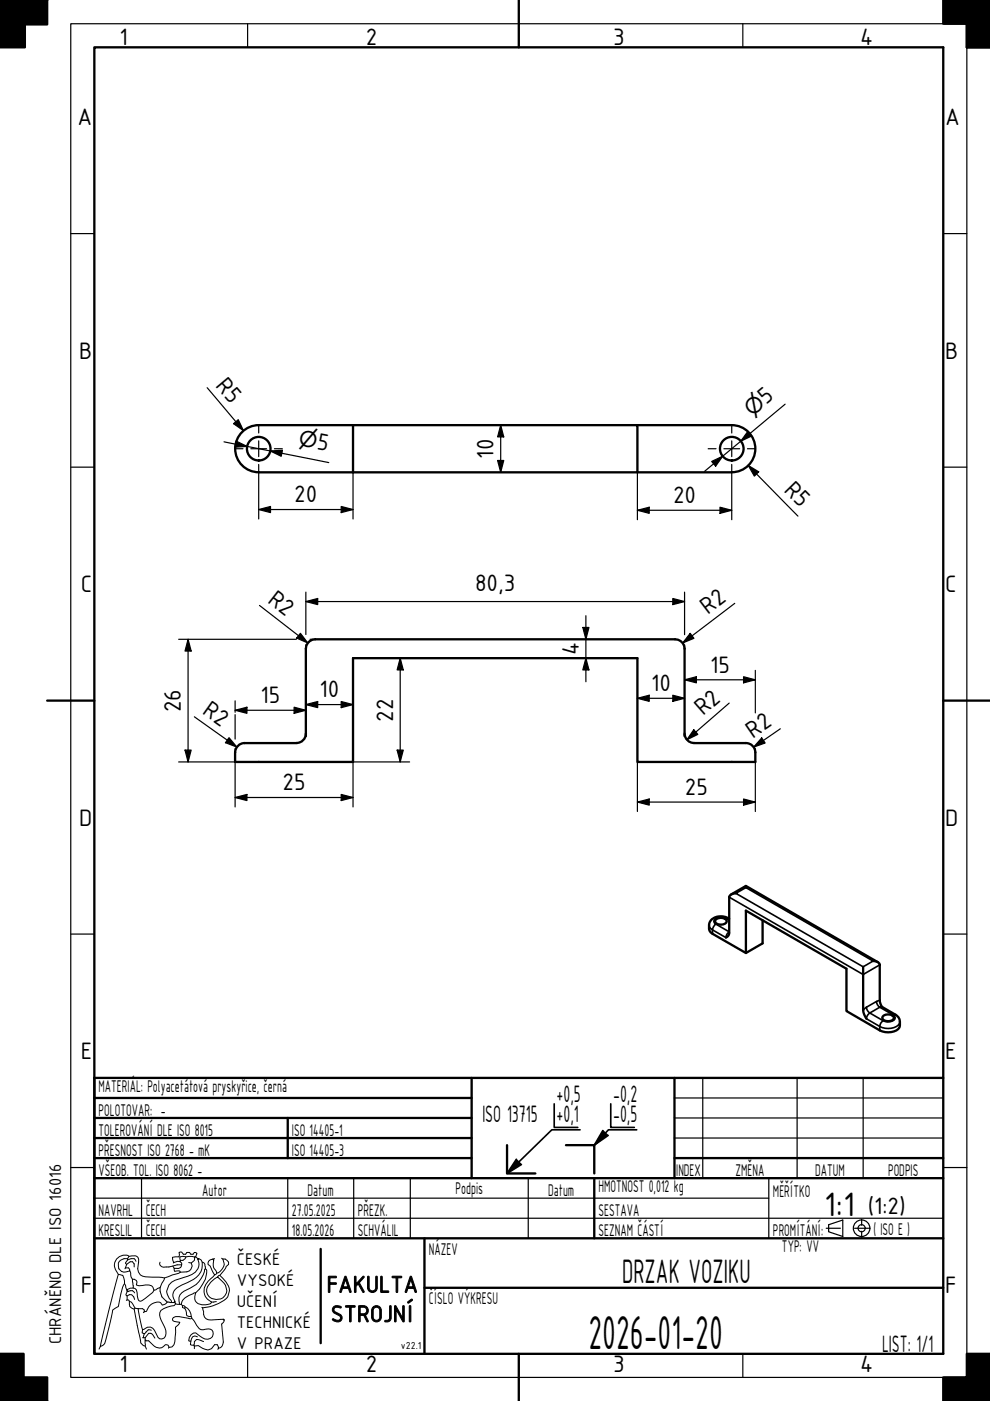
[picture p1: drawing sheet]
<svg xmlns="http://www.w3.org/2000/svg" width="210mm" height="297mm" viewBox="0 0 210 297" stroke-linecap="round" stroke-linejoin="round" font-family="sans-serif">
<!-- layer: Viditelna silna -->
<g fill="none" stroke="#000" stroke-width=".49">
<path d="M0 0h10zM5.3 0v10h-5.3v-10v5.2h10v-5.2M205 5v5h5h-5v-10h5h-10v5h10M74.9 90.1h60.2v10h-60.2M74.9 90.1h-20a5 5 0 0 0-5 5 5 5 0 0 0 5 5h20M74.9 90.1v10M135.1 90.1h20.1a5 5 0 0 1 4.9 5 5 5 0 0 1-4.9 5h-20.1M64.8 155.5a1.99 1.99 0 0 1-1.9 2h-11.1a1.99 1.99 0 0 0-1.9 2M64.8 156.1v-18.6a2 2 0 0 1 2-2h76.3a2 2 0 0 1 2 2v18.6M145.2 155.5a1.99 1.99 0 0 0 2 2h10.9a1.99 1.99 0 0 1 2 2v2h-25v-22h-60.2v22h-25.1v-2M151.7 195a1.56 1.56 0 0 1 2.4 .3 1.46 1.46 0 0 1-2.5 0zM154.6 194.8a2.84 2.84 0 0 0-4.2 1 1.89 1.89 0 0 0 .7 2.2l7 4.1v-9l21.4 12.3v9l7 4.1a3.4 3.4 0 0 0 4.2-.7 2.13 2.13 0 0 0-.8-2.7l-2.9-1.6-.3-.7-.2-.7v-7.5a1.17 1.17 0 0 0-1.4-.8"/>
<path d="M155 189.6l3.1-1.8 28 16.2M156 189.4a1.35 1.35 0 0 0-1.4 .8v7.6a1.07 1.07 0 0 1-.7 1M158.1 187.8v.4M161.7 195.1v4.9l-3.6 2.1M183 205v9.2l.2 .9 .5 .9M187.2 215.5a1.55 1.55 0 0 1 2.3 .3 1.43 1.43 0 0 1-2.4 0zM20 237h80M20 232.8h80M61 237v8.5M100 228.5v21.3M20 245.5h80M20 241.3h80"/>
<path d="M107.5 242.8v6h6M120 242.8h6v6M143 245.5h57M0 292h10v5h-10zM0 287h5v10h-5M210 287h-5v5h-5v5h10"/>
<circle cx="54.9" cy="95.1" r="2.5"/>
<circle cx="155.2" cy="95.1" r="2.5"/>
</g>
<g fill="none" stroke="#000" stroke-width=".35">
<path d="M151.8 195.9l2.8 1.7a1.56 1.56 0 0 0-.7 1.2l-2.8-1.6v.8M153.9 194.7a2.01 2.01 0 0 0-2.5 .4l.1 .6 .3 .2-.5 .6-.2 .7-.4-.3-.4-.8M153.9 194.7l.7 .4M154.4 194.7h-.5M154.6 190.2l28.4 16.4 3.5-2M156 189.4l2.1-1.2 27 15.6-2.1 1.2zM183.7 213.6a1.53 1.53 0 0 0 .7 1.2M183.7 213.6l-.7 .6M184.4 214.8a1.53 1.53 0 0 0-.7 1.2l2.8 1.6M184.4 214.8l2.1-1.2 2.9 1.6M184.4 214.8l2.8 1.6M185.8 212.3l-2.1 1.3"/>
<path d="M186.5 212.1l-.7 .2a1.04 1.04 0 0 0 1.2 1.2M186.5 217.6v.9M187.2 216.4a1.53 1.53 0 0 0-.7 1.2M189.9 215.1l-.5 .1 .4 .5a1.64 1.64 0 0 1-2.6 .7M190.8 216.6a2.21 2.21 0 0 1-2.5 1.5l-1.2-.2-.6-.3M117.5 234v5h5M123 239.5h-6l-9.5 9.3M127.8 239.7l-1.8 3.1M129.5 234v5h5M135 239.5h-6l-3 3.3 2.9-2.1M109.5 245.8l-2 3 3.1-1.9"/>
</g>
<g fill="#000">
<path d="M0 -.1h5.3v10.1h-5.3z" fill-rule="evenodd"/>
<path d="M0 -.1h10v5.3h-10z" fill-rule="evenodd"/>
<path d="M200 0h10v10h-5v-5h-5z" fill-rule="evenodd"/>
<path d="M0 287h5v10h-5z" fill-rule="evenodd"/>
<path d="M0 292h10v5h-10z" fill-rule="evenodd"/>
<path d="M200 292h5v-5h5v10h-10z" fill-rule="evenodd"/>
</g>
<!-- layer: Viditelna tenka -->
<path d="M109.5 245.8l1.1 1.1-3.1 1.9zM127.8 239.7l1.1 1-2.9 2.1z" fill="#000"/>
<g fill="none" stroke="#000" stroke-width=".25">
<path d="M15 5h190v287h-190zM52.5 5v5M157.5 5v5M15 49.5h5M200 49.5h5M15 99h5M200 99h5M15 198h5M200 198h5M127.8 239.7l1.1 1M149 228.5v21.3M169 228.5v21.3"/>
<path d="M183 228.5v21.3M15 247.5h5M20 254h143M87 249.8v12.7M109.5 245.8l1.1 1.1M200 247.5h5M52.5 287v5M157.5 287v5"/>
</g>
<!-- layer: Ramecek -->
<path d="M20 10h180v277h-180zM110 0v10M10 148.5h10M200 148.5h10M110 287v10" fill="none" stroke="#000" stroke-width=".49"/>
<!-- layer: LEV CVUT -->
<g fill="none" stroke="#000" stroke-width=".21">
<path d="M25.1 270.2l-2 7.7-1.8 7.6a1.38 1.38 0 0 0 1.1-1.3l1.5-6.4 1.2-.8 .2-1.1a7.8 7.8 0 0 1 1.1-3.7M26.4 272.2l.5 1.3M26.6 268.8l-.1 .2M26.9 268.1l.7-.6h.5l.3 .5v.6M27 273.7l.1 .1M27 273.7v.1h.1M27 273.8l-.3 .7 .1 .2 .2 .1 .4-.3h.5l.5 .5 .1 .5M27 274.8v.8l-.2 .1M27 275.6h.3l.1 .3 .5 .2 .7 1.3 .7 .1M27.1 267.1l.7-.2h.6l.4 .5M27.1 267.1v-.2a1.5 1.5 0 0 0-2 1.6 1.5 1.5 0 0 0 2.4 1l-.3-.7h-.6M27.1 267.1l-.5 .7 .3 .3-.3 .7"/>
<path d="M27.1 273.8l1-.1 .4 .4M27.3 266.4l-.2 .5M27.4 275.9a1.19 1.19 0 0 0 1 1.7l.2-.2M27.5 269.5l.3 1.3 .3 .4M28.1 271.2h.3l.5 .3 .2 .3-.2 .6 .6 .2a4.9 4.9 0 0 1 2.6 0l.5 1 1.3-.6M28.1 271.2l.2 1.9h-.7l-.7 .4 .1 .2M28.3 273.1l.6 .4 .4 2.1a.52 .52 0 0 0 .9 .1l2.1-1.6 .3-.5M28.4 277.6l1.4 6.6a1.15 1.15 0 0 0 1 1.2l.3 .6M29.3 277.5h.9l.4 .3v.3M30.6 278.1l-.2 .2M33.9 273a2.75 2.75 0 0 0 1.4 2.9l.1 .2M33.9 267.6l-.1 .3a.79 .79 0 0 0 .8 .8 7 7 0 0 0 3-.5h.9"/>
<path d="M34.9 271l-1 2M35.4 276.1l-.4 .4-.6 .2-.3-.5a2.43 2.43 0 0 0-3 1.8l-.5 .1M36.4 276.2h.5M36.6 268.4l.3 .5M36.8 267.7l.9-.3 .5 .1 .3 .3v.4M36.8 267.7l-.1 .1M36.9 276.2h.3v.2l.8 .1M37.1 276v.1M37.2 276.4l-.3 .4a5.8 5.8 0 0 0-2.8 1 2.01 2.01 0 0 0 .1 2.2 4.3 4.3 0 0 1 .9 3.2l-.3 .5-.5 .2-.5-.1-.3-.3a3.3 3.3 0 0 0-1.6-2.1h-.6l-1.1 .5-.9-4.4M38 276.5h.4M38.2 267.2l-.1-.7 .7-.1 2.5 .1-.1 .7-.6 .6M38.2 269.7l-3.3 1.3-4.1-.3a1.62 1.62 0 0 1-1.6-1.7l.2-1.4-.1-1a1.61 1.61 0 0 0-2-.2l-.1-.1a2.16 2.16 0 0 0-2.3 .5 2.16 2.16 0 0 0-.4 2.3l.6 1.1 .9 .2 .4 1.2v.6"/>
<path d="M38.2 267.2v.3M38.4 276.5l.3 .3M38.5 268.2l-.2 .5-.4 .2h-1l.1 .7 1-.2 .2 .3M38.7 276.8l.4 .1a2.62 2.62 0 0 1 1.5 2.2l-1-.1-.1-.3a1.3 1.3 0 0 0-.8-1.5zM39.3 277.1l-.1 .3M39.4 266.5l-.1 .4-.5 .3h-.6M40 267.7l.6 .1a1.29 1.29 0 0 1-1 1.9h-1.4M40.6 279.1l.1 .4 .3 .3a5.3 5.3 0 0 0 1.6 2.1h.6a1.52 1.52 0 0 1 1.9 .4 1.34 1.34 0 0 1-.6 1.5 1.34 1.34 0 0 1-1.6-.2l-1.4-1a1.55 1.55 0 0 0-1.5 1.7l.5 .1 .3-1 .5-.2 .6 .2M40.7 279.5l-.5 .1a4.9 4.9 0 0 0-3.4-.2l-.2 .3v.3l1.5 .4-.3 .5-.6 .5-.1 2.2a2.38 2.38 0 0 1-.6 2l-.7 .1a.56 .56 0 0 0-.7-.6 1.66 1.66 0 0 1-2.8-.1l-.8-.7h-.7v-.7h-.6M41.3 266.5h.2M41.5 274.1l-.6 .2a3.2 3.2 0 0 0-2.5 2.2M41.5 266.5l.3-.8-.3-.1-.3-.1-.3 .4h-.4l-.3-.4h-.6l-.2 .4h-.5l-.4-.4h-.3h-.2v1l-1.4 .1 .2 1.1"/>
<path d="M41.5 274.1a1.62 1.62 0 0 0 1.3 2.5h.8a1.11 1.11 0 0 0 1.2-.5M41.5 266.5l.5 .4M42 267a2.32 2.32 0 0 1-1.3 3.2l-3.6 1.2a2.52 2.52 0 0 0-.8 4.4l.1 .4-1-.1M42.1 266.9h-.1v.1M42.1 266.9l.5 .2 .3 .5 .4 .2 .2 1.2M42.1 266.9l-.1 .1M42.8 277.2l.2 .1M42.9 267.6a3.5 3.5 0 0 1-1.9 3.7l-1.2 .6a4.3 4.3 0 0 0-3 2.1 2.11 2.11 0 0 0 .3 2l-.2 .2M43 277.3l.2 .7a1.43 1.43 0 0 0 1.6 1.9l2.6-.2 .1 .2-.1-.2M43.5 269a.73 .73 0 0 1 .3 .9 7.5 7.5 0 0 1-2.3 4.2M43.5 269l-.1 .2a5.2 5.2 0 0 1-3.1 3.9 2.68 2.68 0 0 0-2.3 2.8v.6M44.2 267.4l.9-.5 .2 .3a2.16 2.16 0 0 0 .6 2.4l.1 .3-.5 .4-.9-1.9-.5-.3z"/>
<path d="M45.3 266.9v.1M45.5 266.9h-.4M45.5 270.3l-.3 .4a3.4 3.4 0 0 0-1.6 4.2l.4 .5 .8 .7M45.9 276l-1.1 .1M46.6 270.4a5.3 5.3 0 0 1 2.1 3.3 3.1 3.1 0 0 1-2.3 2.7 9.3 9.3 0 0 1-3.4 .9M47 266.8l.3 .1M47.3 266.9h.4l.3 .2a.75 .75 0 0 1 .2 1.2l-.3 .2-.3 .8-1.5 1.5a3.9 3.9 0 0 0-2.3 3 2.15 2.15 0 0 0 3.4 1.4 2.15 2.15 0 0 0-.2-3.6l-.9-.8M47.3 266.9a2.09 2.09 0 0 1-1.3 3M47.5 279.9l-.1 .5-.4 .3 .4 3.8a1.22 1.22 0 0 1-1.1 1.3l-.2-.7h-.6l-.7 .8-.7 .3-1.1-.3-.9-.6-.9 .1M21.3 285.5l-.3 .5M30.2 281.9l-.1 .7 .5 .2 .8-.9 .7 .1M30.6 282.8l-.2 .8"/>
<path d="M30.8 283.6l.7-.9h.5l.8 1M30.8 284.1l.2 .2M30.8 284.3v1.1M35.8 285.7l-.1 .1M40.5 284.4l-.1 .7 .7 .1M41.1 285.2l.1 .2M41.2 285.4v.5M43.2 284.5l-1.5-.5-.5 .5-.1 .7M46.3 285.8l-.2 .2"/>
</g>
<!-- layer: Osa -->
<g fill="none" stroke="#000" stroke-width=".25">
<path d="M49.8 95.1h1.7M53.2 95.1h3.3M54.8 90.1v1.7M54.8 93.5v3.3M54.8 98.5v1.6M58.2 95.1h1.6M150.1 95.1h1.7M153.5 95.1h3.3M155.1 90.1v1.7M155.1 93.5v3.3M155.1 98.5v1.6M158.5 95.1h1.6"/>
<path d="M182.7 258.5v1.3M175.2 260.4h3M181.2 260.4h3M182.7 261.1v1.2"/>
</g>
<!-- layer: Viditelna silna -->
<g fill="none" stroke="#000" stroke-width=".25">
<path d="M143 237h57M143 232.8h57M143 241.3h57M178.7 258.7v3.5l-3-1v-1.5"/>
<circle cx="182.7" cy="260.4" r="1.75"/>
<circle cx="182.7" cy="260.4" r=".75"/>
</g>
<path d="M20 258.3h180M30 249.8v12.7M61 249.8v12.7M75 249.8v12.7M112 249.8v12.7M163 249.8v12.7M178.7 258.7l-3 1" fill="none" stroke="#000" stroke-width=".25"/>
<!-- layer: LEV CVUT -->
<path d="M68 264.8v20" fill="none" stroke="#000" stroke-width=".49"/>
<path d="M143 228.5v21.3M200 228.5h-180v58.5M20 249.8h180M126 249.8v12.7M20 262.5h180M90 273h110M90 262.5v24.5" fill="none" stroke="#000" stroke-width=".49"/>
<g fill="none" stroke="#000" stroke-width=".25">
<path d="M43.9 82.2l7.7 9.1M47.5 93.7l9.8 1.9M49.5 89.8l1-.8 1.1 2.3zM50.1 93.5l2.3 1.1-2.6 .2zM57.3 95.6l2.6-.1-.3 1.2zM57.3 95.6l12.4 2.5M57.3 95.6l2.5 .5M105.5 97.6h1.3l-.6 2.5zM106.2 90.1l.6 2.5h-1.3zM106.2 90.1v10M150.9 97.8l2.3-1.1-1.5 2.1zM158.6 91.4l.8 1-2.3 1.1z"/>
<path d="M158.7 98.7l2.2 1.3-1 1zM158.7 98.7l10.5 10.7M159 91.9l-9.6 8M166.5 85.7l-9.4 7.8M54.8 108l2.6-.6v1.3zM54.8 108h20.1M54.8 100.1v9.9M72.3 107.4l2.6 .6-2.6 .7zM74.9 100.1v9.9M135.1 108.2l2.6-.7v1.3zM135.1 100.1v10.1M135.1 108.2h20"/>
<path d="M152.7 107.5l2.4 .7-2.4 .6zM155.1 100.1v10.1M37.9 135.5h24.9M39.9 135.5l.6 2.5h-1.3zM39.9 135.5v26M55 128.4l10.3 7.9M63.7 134.3l1.6 2-2.4-1zM64.8 127.5l2.6-.6v1.3zM64.8 127.5h80.3M64.8 125.5v9M64.8 136.7v.8M65.7 135.5h1.1"/>
<path d="M74.9 139.5h12M84.9 139.5l.6 2.5h-1.3zM84.9 139.5v22M123.6 133h1.3l-.7 2.5zM124.2 139.5l.7 2.5h-1.3zM124.2 130.5v14M142.7 126.9l2.4 .6-2.4 .7zM145.1 125.5v9.1M145.1 136.7v.8M146.3 134.3l.8 1-2.4 1zM155.8 127.9l-11.1 8.4M39.2 159h1.3l-.6 2.5z"/>
<path d="M41.2 152l9 6.4M48.6 156.4l1.6 2-2.4-.9zM49.8 150.6l2.6-.7v1.3zM49.8 148.6v2.4M49.8 151.5v5.2M49.8 158.7v.8M49.8 150.6h15M62.4 149.9l2.4 .7-2.4 .6zM64.8 149.4l2.6-.7v1.3zM64.8 149.4h10.1M72.3 148.7l2.6 .7-2.6 .6zM84.2 159h1.3l-.6 2.5z"/>
<path d="M135.1 148.1l2.6-.7v1.3zM135.1 148.1h10M142.7 147.4l2.4 .7-2.4 .6zM145.1 144.1l2.6-.6v1.3zM145.1 144.1h15M147.1 154.7l.9 1-2.4 1.1zM154.6 149.1l-9 7.7M157.7 143.5l2.4 .6-2.4 .7zM160.1 142.1v9M160.1 158.7v.8M161.5 156.4l.7 1.1-2.4 .9zM165.4 154.5l-5.6 3.9"/>
<path d="M37.9 161.5h16.9M49.8 169.1l2.6-.7v1.3zM49.8 169.1h25.1M49.8 161.5v9.6M72.3 168.4l2.6 .7-2.6 .6zM86.9 161.5h-12v9.6M135.1 170.1l2.6-.7v1.3zM135.1 170.1h25M135.1 161.5v10.6M157.7 169.4l2.4 .7-2.4 .6zM160.1 161.5v10.6"/>
</g>
<g fill="#000">
<path d="M49.5 89.8l1-.8 1.1 2.3zM50.1 93.5l2.3 1.1-2.6 .2zM57.3 95.6l2.6-.1-.3 1.2zM105.5 97.6h1.3l-.6 2.5zM106.2 90.1l.6 2.5h-1.3zM150.9 97.8l2.3-1.1-1.5 2.1zM158.6 91.4l.8 1-2.3 1.1zM54.8 108l2.6-.6v1.3zM72.3 107.4l2.6 .6-2.6 .7zM135.1 108.2l2.6-.7v1.3zM152.7 107.5l2.4 .7-2.4 .6zM158.7 98.7l2.2 1.3-1 1z"/>
<path d="M39.9 135.5l.6 2.5h-1.3zM63.7 134.3l1.6 2-2.4-1zM64.8 127.5l2.6-.6v1.3zM123.6 133h1.3l-.7 2.5zM142.7 126.9l2.4 .6-2.4 .7zM146.3 134.3l.8 1-2.4 1zM39.2 159h1.3l-.6 2.5zM48.6 156.4l1.6 2-2.4-.9zM49.8 150.6l2.6-.7v1.3zM62.4 149.9l2.4 .7-2.4 .6zM64.8 149.4l2.6-.7v1.3zM72.3 148.7l2.6 .7-2.6 .6z"/>
<path d="M84.2 159h1.3l-.6 2.5zM84.9 139.5l.6 2.5h-1.3zM124.2 139.5l.7 2.5h-1.3zM135.1 148.1l2.6-.7v1.3zM142.7 147.4l2.4 .7-2.4 .6zM147.1 154.7l.9 1-2.4 1.1zM145.1 144.1l2.6-.6v1.3zM157.7 143.5l2.4 .6-2.4 .7zM161.5 156.4l.7 1.1-2.4 .9zM49.8 169.1l2.6-.7v1.3zM72.3 168.4l2.6 .7-2.6 .6zM135.1 170.1l2.6-.7v1.3z"/>
<path d="M157.7 169.4l2.4 .7-2.4 .6z"/>
</g>
<text font-size="10.9" x="124.7" y="286">2026-01-20</text>
<g font-size="7.7">
<text x="174.8" y="257.8">1:1</text>
<text x="131.9" y="272">DRZAK VOZIKU</text>
</g>
<g font-size="5.4">
<text x="25.4" y="9.6">1</text>
<text x="77.5" y="9.6">2</text>
<text x="130" y="9.6">3</text>
<text x="182.4" y="9.6">4</text>
<text x="16.4" y="26.5">A</text>
<text x="200.4" y="26.5">A</text>
<text x="16.8" y="76">B</text>
<text x="200.4" y="76">B</text>
<text x="45.6" y="81.8" transform="rotate(50 45.6 81.8)">R5</text>
<text x="162.5" y="85.9" transform="rotate(-40 162.5 85.9)">5</text>
<text x="67" y="95.1" transform="rotate(11 67 95.1)">5</text>
<text x="104.6" y="97.2" transform="rotate(-90 104.6 97.2)">10</text>
<text x="62.4" y="106.5">20</text>
<text x="142.7" y="106.7">20</text>
<text x="166.1" y="104.1" transform="rotate(46 166.1 104.1)">R5</text>
<text x="17.1" y="125.5">C</text>
<text x="100.7" y="125.3">80,3</text>
<text x="200.4" y="125.5">C</text>
<text x="56.6" y="127.6" transform="rotate(38 56.6 127.6)">R2</text>
<text x="150.1" y="130.4" transform="rotate(-37 150.1 130.4)">R2</text>
<text x="122.7" y="138.9" transform="rotate(-90 122.7 138.9)">4</text>
<text x="150.6" y="142.6">15</text>
<text x="55.2" y="149.1">15</text>
<text x="67.8" y="147.9">10</text>
<text x="138" y="146.5">10</text>
<text x="38.4" y="151" transform="rotate(-90 38.4 151)">26</text>
<text x="42.7" y="151.2" transform="rotate(35 42.7 151.2)">R2</text>
<text x="83.3" y="153" transform="rotate(-90 83.3 153)">22</text>
<text x="149.1" y="151.9" transform="rotate(-41 149.1 151.9)">R2</text>
<text x="159.6" y="156.7" transform="rotate(-35 159.6 156.7)">R2</text>
<text x="59.9" y="167.6">25</text>
<text x="145.2" y="168.5">25</text>
<text x="16.8" y="175">D</text>
<text x="200.4" y="175">D</text>
<text x="17.1" y="224.5">E</text>
<text x="200.4" y="224.5">E</text>
<text x="118" y="233.6">+0,5</text>
<text x="130" y="233.6">-0,2</text>
<text x="102.3" y="237.8">ISO 13715</text>
<text x="118" y="237.8">+0,1</text>
<text x="130" y="237.8">-0,5</text>
<text x="184" y="257.4">(1:2)</text>
<text x="17.1" y="274">F</text>
<text x="69.3" y="274">FAKULTA</text>
<text x="200.4" y="274">F</text>
<text x="70.1" y="280.3">STROJNÍ</text>
<text x="187" y="286.5">LIST: 1/1</text>
<text x="25.4" y="290.9">1</text>
<text x="77.5" y="290.9">2</text>
<text x="130" y="290.9">3</text>
<text x="182.4" y="290.9">4</text>
</g>
<g font-size="4.6">
<text x="159.4" y="88.4" transform="rotate(-40 159.4 88.4)">⌀</text>
<text x="63.2" y="94.3" transform="rotate(11 63.2 94.3)">⌀</text>
</g>
<g font-size="3.9">
<text x="20.9" y="231.5">MATERIÁL: Polyacetátová pryskyřice, černá</text>
<text x="20.9" y="236.5">POLOTOVAR: -</text>
<text x="20.9" y="245">PŘESNOST ISO 2768 - mK</text>
<text x="20.9" y="240.8">TOLEROVÁNÍ DLE ISO 8015</text>
<text x="61.9" y="245">ISO 14405-3</text>
<text x="61.9" y="240.8">ISO 14405-1</text>
<text x="20.9" y="249.3">VŠEOB. TOL. ISO 8062 -</text>
<text x="143.4" y="249.3">I</text>
<text x="143.8" y="249.3">NDEX</text>
<text x="155.9" y="249.3">ZMĚNA</text>
<text x="172.8" y="249.3">DATUM</text>
<text x="188.3" y="249.3">PODPIS</text>
<text x="20.9" y="257.8">NAVRHL</text>
<text x="30.9" y="257.8">ČECH</text>
<text x="42.9" y="253.5">Autor</text>
<text x="61.9" y="257.8">27.05.2025</text>
<text x="65.2" y="253.5">Datum</text>
<text x="75.9" y="257.8">PŘEZK.</text>
<text x="96.6" y="253.2">Podpis</text>
<text x="116.2" y="253.5">Datum</text>
<text x="126.9" y="252.8">HMOTNOST 0,012 kg</text>
<text x="126.9" y="257.8">SESTAVA</text>
<text x="163.9" y="253.8">MĚŘÍTKO</text>
<text x="20.9" y="262">KRESLIL</text>
<text x="30.9" y="262">ČECH</text>
<text x="61.9" y="262">18.05.2026</text>
<text x="75.9" y="262">SCHVÁLIL</text>
<text x="126.9" y="262">SEZNAM ČÁSTÍ</text>
<text x="163.9" y="262">PROMÍTÁNÍ:</text>
<text x="185.2" y="261.8">( ISO E )</text>
<text x="50.2" y="268.2">ČESKÉ</text>
<text x="90.9" y="266">NÁZEV</text>
<text x="165.8" y="265.5">TYP: VV</text>
<text x="50.2" y="272.7">VYSOKÉ</text>
<text x="50.2" y="277.1">UČENÍ</text>
<text x="50.2" y="281.6">TECHNICKÉ</text>
<text x="90.9" y="276.5">ČÍSLO VÝKRESU</text>
<text x="13" y="285" transform="rotate(-90 13 285)">CHRÁNĚNO DLE ISO 16016</text>
<text x="50.2" y="286">V PRAZE</text>
</g>
<text font-size="2.3" x="85" y="286">v22.1</text>
</svg>
